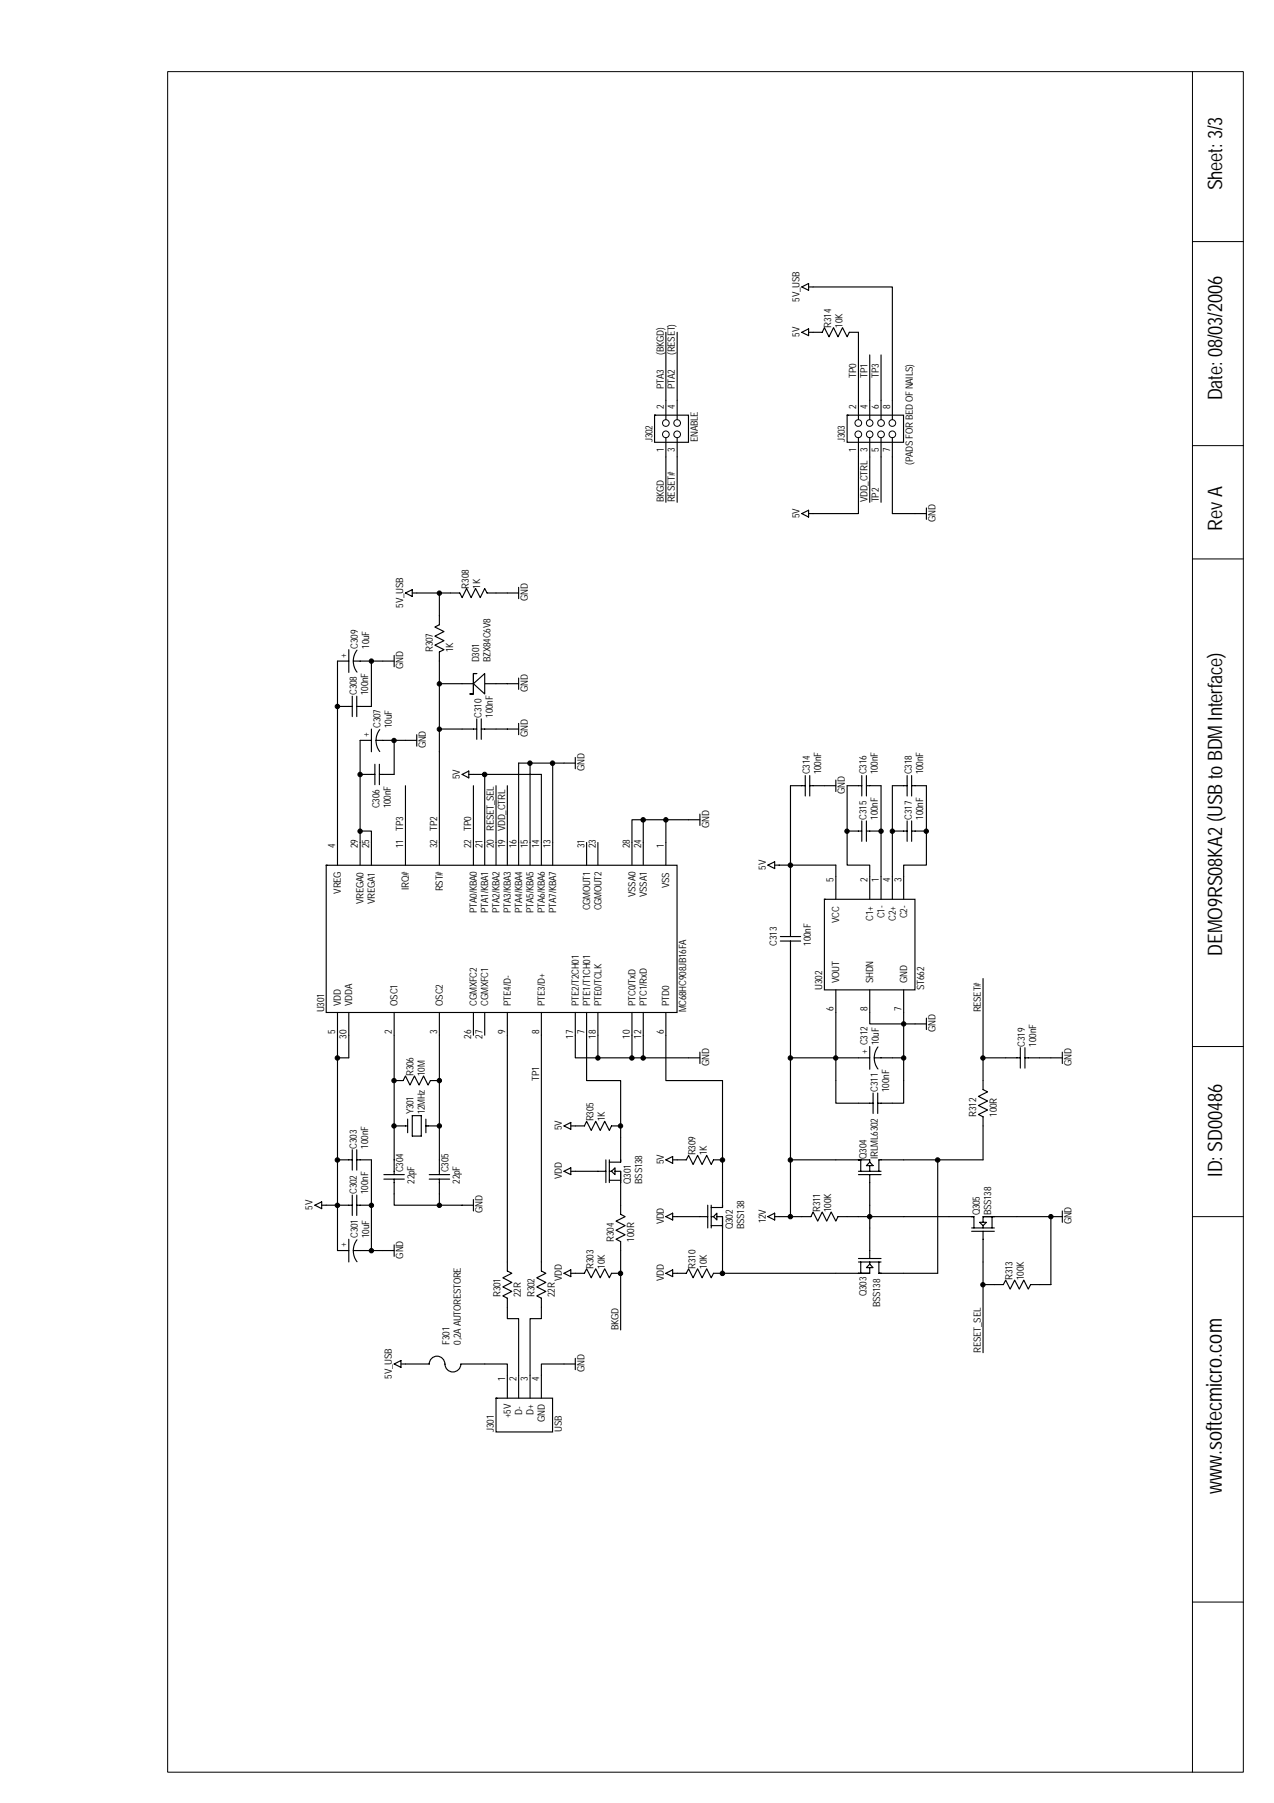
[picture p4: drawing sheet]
<svg xmlns="http://www.w3.org/2000/svg" width="210mm" height="297mm" viewBox="0 0 210 297" stroke-linecap="round" stroke-linejoin="round" font-family="sans-serif">
<path d="M27.6 11.8h177.3v280.2h-177.3zM196.5 11.8v280.2M196.5 39.8h8.4M196.5 73.4h8.4M196.5 92.1h8.4M196.5 172.4h8.4M196.5 200.4h8.4M196.5 263.9h8.4" fill="none" stroke="#000" stroke-width=".16"/>
<path d="M66.8 97.7l1.1-.6v1.2zM67.9 97.7h7.9l.3 .8 .8-1.5 .7 1.5 .8-1.5 .7 1.5 .8-1.5 .3 .7h5.2M72.4 97.7v5.2l-.8 .4 1.6 .7-1.6 .8 1.6 .7-1.6 .8 1.6 .7-.8 .4v31.4M85.4 96.8v1.8M72.4 112.6h5.6M78.5 118.4v3.4M79.3 118.4v3.4M79.9 112.6h5.5M85.4 111.7v1.9M85.4 119.2v1.8M72.4 120.1h6.1M79.3 120.1h6.1" fill="none" stroke="#000" stroke-width=".19"/>
<g fill="#fff" stroke="#000" stroke-width=".19">
<path d="M78 112.6l1.9-1.6v3.3z"/>
<path d="M78 111h.5h-.5v3.3h-.6h.6z" fill-rule="evenodd"/>
</g>
<g fill="none" stroke="#000" stroke-width=".19">
<path d="M132.1 54.7l1.1-.5v1.1zM133.2 54.7h2.3l.3-.7 .8 1.5 .7-1.5 .8 1.5 .7-1.5 .8 1.5 .3-.8h1.5v11.2M143.3 58.5v7.4M145.2 58.5v7.4M141.4 75.3v9.3h-8.2M143.3 75.3v7.5M145.2 75.3v7.5M147 75.3v9.3h5.6M132.1 84.6l1.1-.5v1.1zM152.6 83.7v1.9M55.6 116.4h2.4M57.5 107v3.8"/>
<path d="M57.5 108.9h-1.9v29.9M58 114.7v3.4M58.2 108.9h6.7M58.8 114.7v3.4M58.8 107.1a2.97 2.97 0 0 0 0 3.6M61.2 108.9v7.5h-2.4M64.9 108v1.8M59.3 136.9h1.9v1.9M59.3 127.6h2.5M61.2 120.1v3.8M61.2 122h-1.9v16.8M61.8 125.9v3.4"/>
<path d="M62 122h2.9M62.5 125.9v3.4M62.6 120.2a2.97 2.97 0 0 0 0 3.6M66.8 129.4v9.4M68.7 122h-3.8v5.6h-2.4M68.7 121v1.9M76.1 127.6l1.1-.6v1.2zM77.2 127.6h2.7v11.2M78 129.4v9.4M83.6 129.4v9.4M85.4 125.7v13.1M89.2 127.6v11.2"/>
<path d="M91.1 125.7v13.1M92.9 125.7h1.9M94.8 124.8v1.9M106 135.1v3.7M109.7 135.1h-5.6v3.7M115.3 135.1h-5.6v3.7M115.3 134.1v1.9M55.6 170.6v35.4h1.9M57.5 170.6v3.7h-1.9M64.9 178h1.5l.4-.7 .7 1.5 .8-1.5 .7 1.5 .8-1.5 .7 1.5 .4-.8h1.5M64.9 170.6v22.9M72.4 170.6v22.9"/>
<path d="M83.6 170.6v38.8l.7 .4-1.5 .7 1.5 .8-1.5 .7 1.5 .8-1.5 .7 .8 .4v3.3h1.8v9.4M89.2 170.6v38.8l.7 .4-1.5 .7 1.5 .8-1.5 .7 1.5 .8-1.5 .7 .8 .4v3.3h-1.9v9.4M94.8 170.6v3.7h9.3M98.5 170.6v3.7M104.1 170.6v3.7h11.2M106 170.6v3.7M115.3 173.3v1.9M51.9 198.6l1.1-.6v1.1zM53 198.6h5M55.6 191.1h2.4M58 189.4v3.4M58 196.9v3.3"/>
<path d="M58.8 198.6h2.4M58.8 189.4v3.4M58.8 196.9v3.3M58.8 191.1h2.4v14.9M63.2 193.5h3.4M63.2 194.3h3.4M64.9 194.3v4.3h13.1M64.9 185.5h2.3M67.2 184.4v2.2M67.9 183.8h1.5v3.4h-1.5zM70.2 185.5h2.2M70.2 184.4v2.2"/>
<path d="M70.7 193.5h3.4M70.7 194.3h3.4M72.4 194.3v4.3M78 197.6v1.9M92.9 185.5l1.1-.6v1.1zM92.9 193l1.1-.6v1.1zM94 185.5h2.3l.3-.8 .8 1.5 .7-1.5 .8 1.5 .7-1.5 .8 1.5 .4-.7h1.5M94 193h5.8M99.8 191.1v3.7M100.4 193h.4M100.4 191.1v3.7M100.4 194.4h1.9"/>
<path d="M101.3 193h1v1.8M101.3 192.4v1.1l-.5-.5zM102.3 193v7.1l.7 .3-1.5 .8 1.5 .7-1.5 .8 1.5 .7-1.5 .8 .8 .3v14.6M102.3 191.1v.4h-1.9M102.3 187.4v4.1M57.5 204.2v3.7M58.2 206h6.7M58.8 204.2a2.97 2.97 0 0 0 0 3.7M64.9 205.1v1.9M92.9 209.8l1.1-.6v1.1zM94 209.8h2.3l.3-.8 .8 1.5 .7-1.5 .8 1.5 .7-1.5 .8 1.5 .4-.7h1.5M64.9 224.7l1.2-.6v1.2z"/>
<path d="M66.1 224.7h4.6a1.3 1.3 0 0 1 1.3-1.3 1.3 1.3 0 0 1 1.3 1.3 1.3 1.3 0 0 0 1.3 1.3 1.3 1.3 0 0 0 1.3-1.3M75.9 224.7h7.7v1.9M94.8 224.7h-5.6v1.9M94.8 223.8v1.8"/>
</g>
<path d="M53.7 142.5v24.3h57.8v-24.3z" fill-rule="evenodd" fill="#fff" stroke="#000" stroke-width=".19"/>
<g fill="none" stroke="#000" stroke-width=".19">
<path d="M55.6 138.8v3.7M59.3 138.8v3.7M61.2 138.8v3.7M66.8 138.8v3.7M72.4 138.8v3.7M78 138.8v3.7M79.9 138.8v3.7M81.7 138.8v3.7M83.6 138.8v3.7M85.4 138.8v3.7M87.3 138.8v3.7M89.2 138.8v3.7"/>
<path d="M91.1 138.8v3.7M96.6 138.8v3.7M98.5 138.8v3.7M104.1 138.8v3.7M106 138.8v3.7M109.7 138.8v3.7M55.6 166.8v3.8M57.5 166.8v3.8M64.9 166.8v3.8M72.4 166.8v3.8M78 166.8v3.8M79.9 166.8v3.8"/>
<path d="M83.6 166.8v3.8M89.2 166.8v3.8M94.8 166.8v3.8M96.6 166.8v3.8M98.5 166.8v3.8M104.1 166.8v3.8M106 166.8v3.8M109.7 166.8v3.8"/>
</g>
<path d="M81.7 230.3v5.6h9.3v-5.6z" fill-rule="evenodd" fill="#fff" stroke="#000" stroke-width=".19"/>
<g fill="none" stroke="#000" stroke-width=".19">
<path d="M96.6 170.6v7.4h5.7v9.4M109.7 170.6v7.4h9.3v20.9M109.7 191.1l1.1-.6v1.2zM110.8 191.1h2.3l.4-.8 .7 1.5 .7-1.5 .8 1.5 .7-1.5 .8 1.5 .4-.7h1.4M116.6 198.6v3.7M117.2 198.6v3.7M118.1 199.9v1.1l-.5-.6zM119 198.6v.3h-1.8M109.7 200.4l1.1-.5v1.1zM109.7 209.8l1.1-.6v1.1zM110.8 200.4h5.8M117.2 200.4h.4"/>
<path d="M117.2 201.9h1.8M118.1 200.4h.9v1.9M119 200.4v9.4h-1.4l-.4 .7-.8-1.5-.7 1.5-.8-1.5-.7 1.5-.7-1.5-.4 .8h-2.3M83.6 226.6v3.7M85.4 226.6v3.7M87.3 226.6v3.7M89.2 226.6v3.7"/>
</g>
<path d="M135.8 148.2v14.9h14.9v-14.9z" fill-rule="evenodd" fill="#fff" stroke="#000" stroke-width=".19"/>
<g fill="none" stroke="#000" stroke-width=".19">
<path d="M132.7 129.4h-2.5v24.9M132.7 127.8v3.3M133.4 129.4h4.3M133.4 127.8v3.3M137.7 128.5v1.9M139.6 136.9h2.4M142 129.4h-2.4v13.1h3.7v5.6M142 127.8v3.3M142 135.2v3.4M142.7 129.4h2.5v18.7M142.7 136.9h2.5M142.7 127.8v3.3"/>
<path d="M142.7 135.2v3.4M147 136.9h2.5M149.5 129.4h-2.5v18.7M149.5 127.8v3.3M149.5 135.2v3.4M150.2 129.4h2.4v13.1h-3.7v5.6M150.2 136.9h2.4M150.2 127.8v3.3M150.2 135.2v3.4M126.5 142.5l1.1-.5v1.1zM127.6 142.5h10.1v5.6M128.6 154.3h3.3"/>
<path d="M128.6 155h3.3M130.2 155v45.4M130.2 174.3h13.1M137.7 163.1v18.6h6.1M143.3 163.1v5.6h5.6v-5.6M143.3 172.4v3.8M144.7 172.5a3 3 0 0 0 0 3.6M148.9 174.3v7.4h-4.3M152.6 168.7h-3.7v5.6h-4.9M152.6 167.7v1.9M162 161.2v18.3l.7 .4-1.5 .7 1.5 .8-1.5 .7 1.5 .8-1.5 .7 .8 .4v7.1h-17.2v1.9M130.2 191.1h11.6"/>
<path d="M141.4 193h3.8M141.4 193.5h3.8M143.3 191.5v-.4h-1.9h.4v1.9M143.3 192v1M143.3 193.5v13.8M143.3 191.5l.5 .5h-1.1zM143.8 180.1v3.3M144.6 180.1v3.3M154.5 191.1v18.7h-9.7M175 199.5v1.9M119 209.8h24.3M126.5 200.4l1.1-.5v1.1z"/>
<path d="M127.6 200.4h6l.4-.7 .7 1.5 .8-1.5 .7 1.5 .7-1.5 .8 1.5 .4-.8h22.4M141.4 207.9h3.8M141.4 207.3h3.8M141.8 207.9v1.9M143.3 208.8v1h-1.9M143.3 208.3l.5 .5h-1.1zM143.3 207.9v.4M144.8 207.9v1.9h.4M160.1 200.4h.4v1.9M160.1 202.3h3.7M160.1 202.9h3.7M161.4 201.4h1.1l-.5 .5z"/>
<path d="M162 200.4h11.1v11.2h-3.3l-.4 .8-.7-1.5-.8 1.5-.7-1.5-.8 1.5-.7-1.5-.4 .7h-3.3M162 201.9v.4M162 202.9v20M163.4 200.4v1.9M163.8 200.4h-1.8v1M173.1 200.4h1.9"/>
</g>
<g fill="#000" stroke="#000" stroke-width=".16">
<circle cx="72.4" cy="97.7" r=".36"/>
<circle cx="55.6" cy="116.4" r=".37"/>
<circle cx="61.2" cy="108.9" r=".36"/>
<circle cx="72.4" cy="112.7" r=".36"/>
<circle cx="59.3" cy="127.6" r=".37"/>
<circle cx="59.3" cy="136.9" r=".36"/>
<circle cx="64.9" cy="122" r=".36"/>
<circle cx="72.4" cy="120.1" r=".36"/>
<circle cx="106" cy="135.1" r=".38"/>
<circle cx="109.7" cy="135.1" r=".37"/>
<circle cx="139.5" cy="136.9" r=".36"/>
<circle cx="145.2" cy="136.9" r=".36"/>
<circle cx="147" cy="136.9" r=".36"/>
<circle cx="152.6" cy="136.9" r=".36"/>
<circle cx="130.2" cy="142.5" r=".38"/>
<circle cx="55.6" cy="174.3" r=".37"/>
<circle cx="64.9" cy="178" r=".36"/>
<circle cx="72.4" cy="178" r=".36"/>
<circle cx="98.5" cy="174.3" r=".36"/>
<circle cx="104.1" cy="174.3" r=".37"/>
<circle cx="106" cy="174.3" r=".37"/>
<circle cx="130.2" cy="174.3" r=".37"/>
<circle cx="137.7" cy="174.3" r=".36"/>
<circle cx="148.9" cy="174.3" r=".36"/>
<circle cx="148.9" cy="168.7" r=".36"/>
<circle cx="55.6" cy="191.1" r=".37"/>
<circle cx="55.6" cy="198.6" r=".37"/>
<circle cx="61.2" cy="198.6" r=".36"/>
<circle cx="72.4" cy="198.6" r=".36"/>
<circle cx="102.2" cy="185.5" r=".36"/>
<circle cx="119" cy="191.1" r=".37"/>
<circle cx="130.2" cy="191.1" r=".37"/>
<circle cx="154.5" cy="191.1" r=".37"/>
<circle cx="61.2" cy="206" r=".36"/>
<circle cx="102.2" cy="209.8" r=".37"/>
<circle cx="119" cy="209.8" r=".38"/>
<circle cx="130.2" cy="200.4" r=".37"/>
<circle cx="143.3" cy="200.4" r=".37"/>
<circle cx="161.9" cy="211.7" r=".36"/>
<circle cx="173.1" cy="200.4" r=".36"/>
</g>
<path d="M139.6 68.4v4.5h9.3v-4.5z" fill-rule="evenodd" fill="#fff" stroke="#000" stroke-width=".19"/>
<g fill="none" stroke="#000" stroke-width=".16">
<circle cx="141.4" cy="71.6" r=".55"/>
<circle cx="141.4" cy="69.7" r=".55"/>
<circle cx="143.3" cy="69.7" r=".55"/>
<circle cx="143.3" cy="71.6" r=".55"/>
<circle cx="145.2" cy="69.7" r=".55"/>
<circle cx="145.2" cy="71.6" r=".55"/>
<circle cx="147" cy="69.7" r=".55"/>
<circle cx="147" cy="71.6" r=".55"/>
</g>
<path d="M141.4 65.9v3.2M141.4 72.1v3.2M143.3 65.9v3.2M143.3 72.1v3.2M145.2 65.9v3.2M145.2 72.1v3.2M147 65.9v3.2M147 72.1v3.2" fill="none" stroke="#000" stroke-width=".19"/>
<path d="M107.8 68.4v4.5h5.6v-4.5z" fill-rule="evenodd" fill="#fff" stroke="#000" stroke-width=".19"/>
<g fill="none" stroke="#000" stroke-width=".16">
<circle cx="109.7" cy="71.6" r=".55"/>
<circle cx="109.7" cy="69.7" r=".55"/>
<circle cx="111.6" cy="71.6" r=".55"/>
<circle cx="111.6" cy="69.7" r=".55"/>
</g>
<g fill="none" stroke="#000" stroke-width=".19">
<path d="M109.7 54.7v14.4M111.6 54.7v14.4M132.1 47.3l1.1-.6v1.1zM133.2 47.3h13.8v18.6M109.7 72.1v10.7M111.6 72.1v10.7M79.9 127.6h9.3M81.7 129.4v9.4M85.4 125.7h7.5M87.3 125.7v13.1M162 174.3h6.1M168.1 172.6v3.4"/>
<path d="M168.9 174.3h6.1M168.9 172.6v3.4M175 173.3v1.9"/>
</g>
<g fill="#000" stroke="#000" stroke-width=".16">
<circle cx="79.8" cy="127.6" r=".38"/>
<circle cx="87.3" cy="125.7" r=".37"/>
<circle cx="91" cy="125.7" r=".37"/>
<circle cx="161.9" cy="174.3" r=".36"/>
<circle cx="64.9" cy="185.5" r=".36"/>
<circle cx="72.4" cy="185.5" r=".36"/>
</g>
<text font-size="3.6" x="201.3" y="246.2" transform="rotate(-90 201.3 246.2)">www.softecmicro.com</text>
<g font-size="3.3">
<text x="201.4" y="31.4" transform="rotate(-90 201.4 31.4)">Sheet: 3/3</text>
<text x="201.4" y="65.9" transform="rotate(-90 201.4 65.9)">Date: 08/03/2006</text>
<text x="201.4" y="87.4" transform="rotate(-90 201.4 87.4)">Rev A</text>
<text x="201.4" y="157.5" transform="rotate(-90 201.4 157.5)">DEMO9RS08KA2 (USB to BDM Interface)</text>
<text x="201.4" y="193.9" transform="rotate(-90 201.4 193.9)">ID: SD00486</text>
</g>
<g font-size="1.6">
<text x="131.7" y="49.7" transform="rotate(-90 131.7 49.7)">5V_USB</text>
<text x="137" y="54" transform="rotate(-90 137 54)">R314</text>
<text x="138.8" y="54" transform="rotate(-90 138.8 54)">10K</text>
<text x="109.3" y="58.5" transform="rotate(-90 109.3 58.5)">(BKGD)</text>
<text x="111.2" y="58.5" transform="rotate(-90 111.2 58.5)">(RESET)</text>
<text x="131.7" y="55.5" transform="rotate(-90 131.7 55.5)">5V</text>
<text x="109.3" y="64.1" transform="rotate(-90 109.3 64.1)">PTA3</text>
<text x="111.2" y="64.1" transform="rotate(-90 111.2 64.1)">PTA2</text>
<text x="141.1" y="62.2" transform="rotate(-90 141.1 62.2)">TP0</text>
<text x="142.9" y="62.2" transform="rotate(-90 142.9 62.2)">TP1</text>
<text x="144.8" y="62.2" transform="rotate(-90 144.8 62.2)">TP3</text>
<text x="109.3" y="67.4" transform="rotate(-90 109.3 67.4)">2</text>
<text x="111.2" y="67.4" transform="rotate(-90 111.2 67.4)">4</text>
<text x="141.1" y="67.4" transform="rotate(-90 141.1 67.4)">2</text>
<text x="142.9" y="67.4" transform="rotate(-90 142.9 67.4)">4</text>
<text x="144.8" y="67.4" transform="rotate(-90 144.8 67.4)">6</text>
<text x="146.7" y="67.4" transform="rotate(-90 146.7 67.4)">8</text>
<text x="107.5" y="72.9" transform="rotate(-90 107.5 72.9)">J302</text>
<text x="109.3" y="74.5" transform="rotate(-90 109.3 74.5)">1</text>
<text x="111.2" y="74.5" transform="rotate(-90 111.2 74.5)">3</text>
<text x="115" y="72.9" transform="rotate(-90 115 72.9)">ENABLE</text>
<text x="139.2" y="72.9" transform="rotate(-90 139.2 72.9)">J303</text>
<text x="141.1" y="74.5" transform="rotate(-90 141.1 74.5)">1</text>
<text x="142.9" y="74.5" transform="rotate(-90 142.9 74.5)">3</text>
<text x="144.8" y="74.5" transform="rotate(-90 144.8 74.5)">5</text>
<text x="146.7" y="74.5" transform="rotate(-90 146.7 74.5)">7</text>
<text x="150.4" y="76.6" transform="rotate(-90 150.4 76.6)">(PADS FOR BED OF NAILS)</text>
<text x="109.3" y="82.8" transform="rotate(-90 109.3 82.8)">BKGD</text>
<text x="111.2" y="82.8" transform="rotate(-90 111.2 82.8)">RESET#</text>
<text x="142.9" y="82.8" transform="rotate(-90 142.9 82.8)">VDD_CTRL</text>
<text x="144.8" y="82.8" transform="rotate(-90 144.8 82.8)">TP2</text>
<text x="131.7" y="85.4" transform="rotate(-90 131.7 85.4)">5V</text>
<text x="154.1" y="85.9" transform="rotate(-90 154.1 85.9)">GND</text>
<text x="66.4" y="100.1" transform="rotate(-90 66.4 100.1)">5V_USB</text>
<text x="77.3" y="97" transform="rotate(-90 77.3 97)">R308</text>
<text x="79.1" y="97" transform="rotate(-90 79.1 97)">1K</text>
<text x="87" y="99" transform="rotate(-90 87 99)">GND</text>
<text x="59" y="106.9" transform="rotate(-90 59 106.9)">C309</text>
<text x="60.8" y="106.9" transform="rotate(-90 60.8 106.9)">10uF</text>
<text x="71.3" y="107.4" transform="rotate(-90 71.3 107.4)">R307</text>
<text x="74.7" y="107.4" transform="rotate(-90 74.7 107.4)">1K</text>
<text x="57.1" y="108.3" transform="rotate(-90 57.1 108.3)">+</text>
<text x="66.4" y="110.2" transform="rotate(-90 66.4 110.2)">GND</text>
<text x="78.9" y="109.1" transform="rotate(-90 78.9 109.1)">D301</text>
<text x="80.8" y="109.1" transform="rotate(-90 80.8 109.1)">BZX84C6V8</text>
<text x="87" y="114" transform="rotate(-90 87 114)">GND</text>
<text x="58.8" y="114.5" transform="rotate(-90 58.8 114.5)">C308</text>
<text x="60.6" y="114.5" transform="rotate(-90 60.6 114.5)">100nF</text>
<text x="62.7" y="119.9" transform="rotate(-90 62.7 119.9)">C307</text>
<text x="64.6" y="119.9" transform="rotate(-90 64.6 119.9)">10uF</text>
<text x="79.3" y="118.2" transform="rotate(-90 79.3 118.2)">C310</text>
<text x="81.2" y="118.2" transform="rotate(-90 81.2 118.2)">100nF</text>
<text x="60.8" y="121.4" transform="rotate(-90 60.8 121.4)">+</text>
<text x="70.2" y="123.3" transform="rotate(-90 70.2 123.3)">GND</text>
<text x="87" y="121.4" transform="rotate(-90 87 121.4)">GND</text>
<text x="75.8" y="128.3" transform="rotate(-90 75.8 128.3)">5V</text>
<text x="96.3" y="127" transform="rotate(-90 96.3 127)">GND</text>
<text x="133.4" y="127.6" transform="rotate(-90 133.4 127.6)">C314</text>
<text x="135.3" y="127.6" transform="rotate(-90 135.3 127.6)">100nF</text>
<text x="139.2" y="130.8" transform="rotate(-90 139.2 130.8)">GND</text>
<text x="142.7" y="127.6" transform="rotate(-90 142.7 127.6)">C316</text>
<text x="144.6" y="127.6" transform="rotate(-90 144.6 127.6)">100nF</text>
<text x="150.2" y="127.6" transform="rotate(-90 150.2 127.6)">C318</text>
<text x="152.1" y="127.6" transform="rotate(-90 152.1 127.6)">100nF</text>
<text x="62.5" y="133.2" transform="rotate(-90 62.5 133.2)">C306</text>
<text x="64.4" y="133.2" transform="rotate(-90 64.4 133.2)">100nF</text>
<text x="66.4" y="136.9" transform="rotate(-90 66.4 136.9)">TP3</text>
<text x="72" y="136.9" transform="rotate(-90 72 136.9)">TP2</text>
<text x="77.6" y="136.9" transform="rotate(-90 77.6 136.9)">TP0</text>
<text x="81.4" y="136.9" transform="rotate(-90 81.4 136.9)">RESET_SEL</text>
<text x="83.2" y="136.9" transform="rotate(-90 83.2 136.9)">VDD_CTRL</text>
<text x="116.8" y="136.4" transform="rotate(-90 116.8 136.4)">GND</text>
<text x="142.7" y="135.1" transform="rotate(-90 142.7 135.1)">C315</text>
<text x="144.6" y="135.1" transform="rotate(-90 144.6 135.1)">100nF</text>
<text x="150.2" y="135.1" transform="rotate(-90 150.2 135.1)">C317</text>
<text x="152.1" y="135.1" transform="rotate(-90 152.1 135.1)">100nF</text>
<text x="55.2" y="139.7" transform="rotate(-90 55.2 139.7)">4</text>
<text x="59" y="139.7" transform="rotate(-90 59 139.7)">29</text>
<text x="60.8" y="139.7" transform="rotate(-90 60.8 139.7)">25</text>
<text x="66.4" y="139.7" transform="rotate(-90 66.4 139.7)">11</text>
<text x="72" y="139.7" transform="rotate(-90 72 139.7)">32</text>
<text x="77.6" y="139.7" transform="rotate(-90 77.6 139.7)">22</text>
<text x="79.5" y="139.7" transform="rotate(-90 79.5 139.7)">21</text>
<text x="81.4" y="139.7" transform="rotate(-90 81.4 139.7)">20</text>
<text x="83.2" y="139.7" transform="rotate(-90 83.2 139.7)">19</text>
<text x="85.1" y="139.7" transform="rotate(-90 85.1 139.7)">16</text>
<text x="87" y="139.7" transform="rotate(-90 87 139.7)">15</text>
<text x="88.8" y="139.7" transform="rotate(-90 88.8 139.7)">14</text>
<text x="90.7" y="139.7" transform="rotate(-90 90.7 139.7)">13</text>
<text x="96.3" y="139.7" transform="rotate(-90 96.3 139.7)">31</text>
<text x="98.1" y="139.7" transform="rotate(-90 98.1 139.7)">23</text>
<text x="103.8" y="139.7" transform="rotate(-90 103.8 139.7)">28</text>
<text x="105.6" y="139.7" transform="rotate(-90 105.6 139.7)">24</text>
<text x="109.3" y="139.7" transform="rotate(-90 109.3 139.7)">1</text>
<text x="126.2" y="143.3" transform="rotate(-90 126.2 143.3)">5V</text>
<text x="56.2" y="147.2" transform="rotate(-90 56.2 147.2)">VREG</text>
<text x="59.9" y="148.9" transform="rotate(-90 59.9 148.9)">VREGA0</text>
<text x="61.8" y="148.9" transform="rotate(-90 61.8 148.9)">VREGA1</text>
<text x="67.4" y="146.6" transform="rotate(-90 67.4 146.6)">IRQ#</text>
<text x="73" y="146.8" transform="rotate(-90 73 146.8)">RST#</text>
<text x="97.2" y="150" transform="rotate(-90 97.2 150)">CGMOUT1</text>
<text x="99.1" y="150" transform="rotate(-90 99.1 150)">CGMOUT2</text>
<text x="104.7" y="147.8" transform="rotate(-90 104.7 147.8)">VSSA0</text>
<text x="106.6" y="147.8" transform="rotate(-90 106.6 147.8)">VSSA1</text>
<text x="110.3" y="146.3" transform="rotate(-90 110.3 146.3)">VSS</text>
<text x="137.3" y="145.3" transform="rotate(-90 137.3 145.3)">5</text>
<text x="142.9" y="145.3" transform="rotate(-90 142.9 145.3)">2</text>
<text x="144.8" y="145.3" transform="rotate(-90 144.8 145.3)">1</text>
<text x="146.7" y="145.3" transform="rotate(-90 146.7 145.3)">4</text>
<text x="148.5" y="145.3" transform="rotate(-90 148.5 145.3)">3</text>
<text x="78.6" y="150.4" transform="rotate(-90 78.6 150.4)">PTA0/KBA0</text>
<text x="80.4" y="150.4" transform="rotate(-90 80.4 150.4)">PTA1/KBA1</text>
<text x="82.3" y="150.4" transform="rotate(-90 82.3 150.4)">PTA2/KBA2</text>
<text x="84.2" y="150.4" transform="rotate(-90 84.2 150.4)">PTA3/KBA3</text>
<text x="86" y="150.4" transform="rotate(-90 86 150.4)">PTA4/KBA4</text>
<text x="87.9" y="150.4" transform="rotate(-90 87.9 150.4)">PTA5/KBA5</text>
<text x="89.8" y="150.4" transform="rotate(-90 89.8 150.4)">PTA6/KBA6</text>
<text x="91.6" y="150.4" transform="rotate(-90 91.6 150.4)">PTA7/KBA7</text>
<text x="128" y="155.8" transform="rotate(-90 128 155.8)">C313</text>
<text x="133.6" y="155.8" transform="rotate(-90 133.6 155.8)">100nF</text>
<text x="138.3" y="152.1" transform="rotate(-90 138.3 152.1)">VCC</text>
<text x="143.9" y="151.7" transform="rotate(-90 143.9 151.7)">C1+</text>
<text x="145.7" y="151.3" transform="rotate(-90 145.7 151.3)">C1-</text>
<text x="147.6" y="151.7" transform="rotate(-90 147.6 151.7)">C2+</text>
<text x="149.5" y="151.3" transform="rotate(-90 149.5 151.3)">C2-</text>
<text x="138.3" y="162" transform="rotate(-90 138.3 162)">VOUT</text>
<text x="143.9" y="162" transform="rotate(-90 143.9 162)">SHDN</text>
<text x="149.5" y="162" transform="rotate(-90 149.5 162)">GND</text>
<text x="53.4" y="166.8" transform="rotate(-90 53.4 166.8)">U301</text>
<text x="56.2" y="165.7" transform="rotate(-90 56.2 165.7)">VDD</text>
<text x="58" y="165.7" transform="rotate(-90 58 165.7)">VDDA</text>
<text x="65.5" y="165.7" transform="rotate(-90 65.5 165.7)">OSC1</text>
<text x="73" y="165.7" transform="rotate(-90 73 165.7)">OSC2</text>
<text x="78.6" y="165.7" transform="rotate(-90 78.6 165.7)">CGMXFC2</text>
<text x="80.4" y="165.7" transform="rotate(-90 80.4 165.7)">CGMXFC1</text>
<text x="84.2" y="165.7" transform="rotate(-90 84.2 165.7)">PTE4/D-</text>
<text x="89.8" y="165.7" transform="rotate(-90 89.8 165.7)">PTE3/D+</text>
<text x="95.4" y="165.7" transform="rotate(-90 95.4 165.7)">PTE2/T2CH01</text>
<text x="97.2" y="165.7" transform="rotate(-90 97.2 165.7)">PTE1/T1CH01</text>
<text x="99.1" y="165.7" transform="rotate(-90 99.1 165.7)">PTE0/TCLK</text>
<text x="104.7" y="165.7" transform="rotate(-90 104.7 165.7)">PTC0/TxD</text>
<text x="106.6" y="165.7" transform="rotate(-90 106.6 165.7)">PTC1/RxD</text>
<text x="110.3" y="165.7" transform="rotate(-90 110.3 165.7)">PTD0</text>
<text x="113.1" y="166.8" transform="rotate(-90 113.1 166.8)">MC68HC908JB16FA</text>
<text x="135.5" y="163.1" transform="rotate(-90 135.5 163.1)">U302</text>
<text x="137.3" y="166.6" transform="rotate(-90 137.3 166.6)">6</text>
<text x="142.9" y="166.6" transform="rotate(-90 142.9 166.6)">8</text>
<text x="148.5" y="166.6" transform="rotate(-90 148.5 166.6)">7</text>
<text x="152.3" y="163.1" transform="rotate(-90 152.3 163.1)">ST662</text>
<text x="161.6" y="166.8" transform="rotate(-90 161.6 166.8)">RESET#</text>
<text x="55.2" y="170.4" transform="rotate(-90 55.2 170.4)">5</text>
<text x="57.1" y="171.1" transform="rotate(-90 57.1 171.1)">30</text>
<text x="64.6" y="170.4" transform="rotate(-90 64.6 170.4)">2</text>
<text x="72" y="170.4" transform="rotate(-90 72 170.4)">3</text>
<text x="77.6" y="171.1" transform="rotate(-90 77.6 171.1)">26</text>
<text x="79.5" y="171.1" transform="rotate(-90 79.5 171.1)">27</text>
<text x="83.2" y="170.4" transform="rotate(-90 83.2 170.4)">9</text>
<text x="88.8" y="170.4" transform="rotate(-90 88.8 170.4)">8</text>
<text x="94.4" y="171.1" transform="rotate(-90 94.4 171.1)">17</text>
<text x="96.3" y="170.4" transform="rotate(-90 96.3 170.4)">7</text>
<text x="98.1" y="171.1" transform="rotate(-90 98.1 171.1)">18</text>
<text x="103.8" y="171.1" transform="rotate(-90 103.8 171.1)">10</text>
<text x="105.6" y="171.1" transform="rotate(-90 105.6 171.1)">12</text>
<text x="109.3" y="170.4" transform="rotate(-90 109.3 170.4)">6</text>
<text x="142.9" y="173.7" transform="rotate(-90 142.9 173.7)">+ C312</text>
<text x="144.8" y="172.2" transform="rotate(-90 144.8 172.2)">10uF</text>
<text x="154.1" y="170" transform="rotate(-90 154.1 170)">GND</text>
<text x="168.9" y="172.4" transform="rotate(-90 168.9 172.4)">C319</text>
<text x="170.7" y="172.4" transform="rotate(-90 170.7 172.4)">100nF</text>
<text x="68.1" y="177.3" transform="rotate(-90 68.1 177.3)">R306</text>
<text x="70" y="177.3" transform="rotate(-90 70 177.3)">10M</text>
<text x="88.8" y="178" transform="rotate(-90 88.8 178)">TP1</text>
<text x="116.8" y="175.6" transform="rotate(-90 116.8 175.6)">GND</text>
<text x="144.6" y="179.9" transform="rotate(-90 144.6 179.9)">C311</text>
<text x="146.5" y="179.9" transform="rotate(-90 146.5 179.9)">100nF</text>
<text x="176.5" y="175.6" transform="rotate(-90 176.5 175.6)">GND</text>
<text x="68.1" y="183.6" transform="rotate(-90 68.1 183.6)">Y301</text>
<text x="70" y="183.6" transform="rotate(-90 70 183.6)">12MHz</text>
<text x="97.8" y="184.7" transform="rotate(-90 97.8 184.7)">R305</text>
<text x="99.7" y="184.7" transform="rotate(-90 99.7 184.7)">1K</text>
<text x="160.8" y="184" transform="rotate(-90 160.8 184)">R312</text>
<text x="164.2" y="184" transform="rotate(-90 164.2 184)">100R</text>
<text x="58.8" y="189.2" transform="rotate(-90 58.8 189.2)">C303</text>
<text x="60.6" y="189.2" transform="rotate(-90 60.6 189.2)">100nF</text>
<text x="92.6" y="186.2" transform="rotate(-90 92.6 186.2)">5V</text>
<text x="109.3" y="191.8" transform="rotate(-90 109.3 191.8)">5V</text>
<text x="114.6" y="190.3" transform="rotate(-90 114.6 190.3)">R309</text>
<text x="116.4" y="190.3" transform="rotate(-90 116.4 190.3)">1K</text>
<text x="142.7" y="190.9" transform="rotate(-90 142.7 190.9)">Q304</text>
<text x="144.6" y="190.9" transform="rotate(-90 144.6 190.9)">IRLML6302</text>
<text x="58.8" y="196.7" transform="rotate(-90 58.8 196.7)">C302</text>
<text x="60.6" y="196.7" transform="rotate(-90 60.6 196.7)">100nF</text>
<text x="66.4" y="193.2" transform="rotate(-90 66.4 193.2)">C304</text>
<text x="68.3" y="195" transform="rotate(-90 68.3 195)">22pF</text>
<text x="73.9" y="193.2" transform="rotate(-90 73.9 193.2)">C305</text>
<text x="75.8" y="195" transform="rotate(-90 75.8 195)">22pF</text>
<text x="92.6" y="194.3" transform="rotate(-90 92.6 194.3)">VDD</text>
<text x="103.9" y="195" transform="rotate(-90 103.9 195)">Q301</text>
<text x="105.8" y="195" transform="rotate(-90 105.8 195)">BSS138</text>
<text x="51.5" y="199.3" transform="rotate(-90 51.5 199.3)">5V</text>
<text x="59" y="204" transform="rotate(-90 59 204)">C301</text>
<text x="60.8" y="204" transform="rotate(-90 60.8 204)">10uF</text>
<text x="79.5" y="199.9" transform="rotate(-90 79.5 199.9)">GND</text>
<text x="109.3" y="201.7" transform="rotate(-90 109.3 201.7)">VDD</text>
<text x="120.7" y="202.5" transform="rotate(-90 120.7 202.5)">Q302</text>
<text x="122.6" y="202.5" transform="rotate(-90 122.6 202.5)">BSS138</text>
<text x="126.2" y="201.6" transform="rotate(-90 126.2 201.6)">12V</text>
<text x="135.1" y="199.7" transform="rotate(-90 135.1 199.7)">R311</text>
<text x="137" y="199.7" transform="rotate(-90 137 199.7)">100K</text>
<text x="161.4" y="200.2" transform="rotate(-90 161.4 200.2)">Q305</text>
<text x="163.3" y="200.2" transform="rotate(-90 163.3 200.2)">BSS138</text>
<text x="176.5" y="201.7" transform="rotate(-90 176.5 201.7)">GND</text>
<text x="57.1" y="205.5" transform="rotate(-90 57.1 205.5)">+</text>
<text x="66.4" y="207.3" transform="rotate(-90 66.4 207.3)">GND</text>
<text x="97.8" y="209" transform="rotate(-90 97.8 209)">R303</text>
<text x="99.7" y="209" transform="rotate(-90 99.7 209)">10K</text>
<text x="101.1" y="204.5" transform="rotate(-90 101.1 204.5)">R304</text>
<text x="104.5" y="204.5" transform="rotate(-90 104.5 204.5)">100R</text>
<text x="114.6" y="209" transform="rotate(-90 114.6 209)">R310</text>
<text x="116.4" y="209" transform="rotate(-90 116.4 209)">10K</text>
<text x="82.5" y="213.7" transform="rotate(-90 82.5 213.7)">R301</text>
<text x="85.8" y="213.7" transform="rotate(-90 85.8 213.7)">22R</text>
<text x="88.1" y="213.7" transform="rotate(-90 88.1 213.7)">R302</text>
<text x="91.4" y="213.7" transform="rotate(-90 91.4 213.7)">22R</text>
<text x="92.6" y="211.1" transform="rotate(-90 92.6 211.1)">VDD</text>
<text x="109.3" y="211.1" transform="rotate(-90 109.3 211.1)">VDD</text>
<text x="142.7" y="213.5" transform="rotate(-90 142.7 213.5)">Q303</text>
<text x="145" y="215.4" transform="rotate(-90 145 215.4)">BSS138</text>
<text x="166.8" y="210.9" transform="rotate(-90 166.8 210.9)">R313</text>
<text x="168.7" y="210.9" transform="rotate(-90 168.7 210.9)">100K</text>
<text x="74.1" y="221.5" transform="rotate(-90 74.1 221.5)">F301</text>
<text x="75.9" y="221.5" transform="rotate(-90 75.9 221.5)">0,2A AUTORESTORE</text>
<text x="101.9" y="219.1" transform="rotate(-90 101.9 219.1)">BKGD</text>
<text x="64.6" y="227.1" transform="rotate(-90 64.6 227.1)">5V_USB</text>
<text x="83.2" y="227.5" transform="rotate(-90 83.2 227.5)">1</text>
<text x="85.1" y="227.5" transform="rotate(-90 85.1 227.5)">2</text>
<text x="87" y="227.5" transform="rotate(-90 87 227.5)">3</text>
<text x="88.8" y="227.5" transform="rotate(-90 88.8 227.5)">4</text>
<text x="96.3" y="226" transform="rotate(-90 96.3 226)">GND</text>
<text x="161.6" y="222.9" transform="rotate(-90 161.6 222.9)">RESET_SEL</text>
<text x="84.2" y="233.7" transform="rotate(-90 84.2 233.7)">+5V</text>
<text x="86" y="233.1" transform="rotate(-90 86 233.1)">D-</text>
<text x="87.9" y="233.1" transform="rotate(-90 87.9 233.1)">D+</text>
<text x="81.4" y="235.9" transform="rotate(-90 81.4 235.9)">J301</text>
<text x="89.8" y="234.2" transform="rotate(-90 89.8 234.2)">GND</text>
<text x="92.6" y="235.9" transform="rotate(-90 92.6 235.9)">USB</text>
</g>
</svg>
